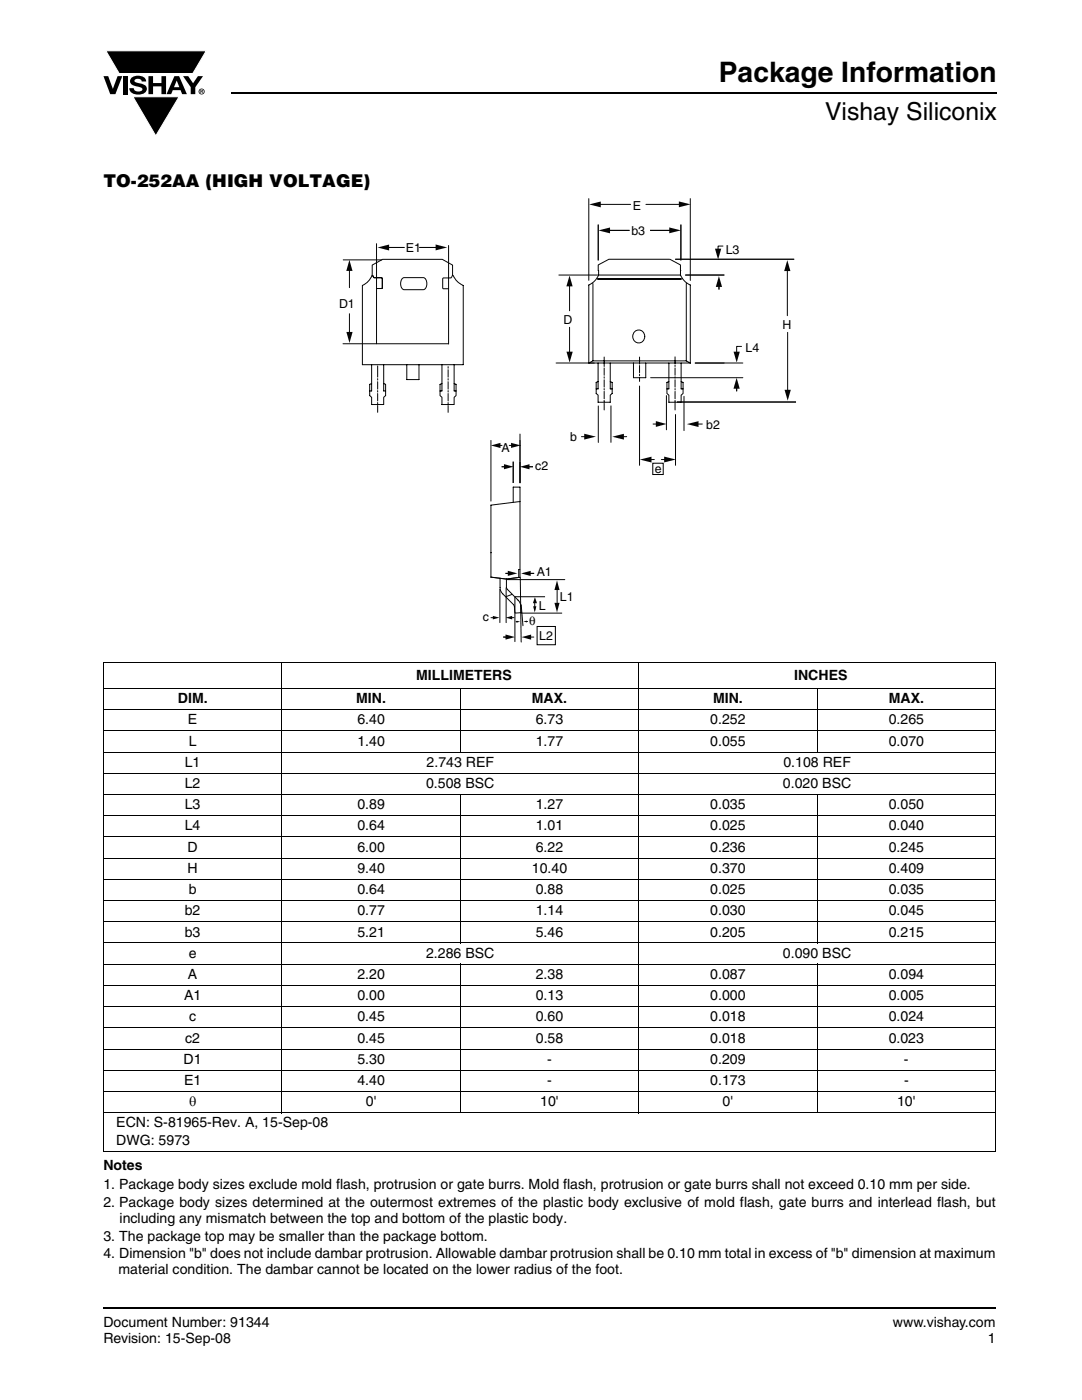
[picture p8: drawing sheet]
<svg xmlns="http://www.w3.org/2000/svg" width="216mm" height="279mm" viewBox="0 0 216 279" stroke-linecap="round" stroke-linejoin="round" font-family="sans-serif">
<path d="M20.6 261h178" fill="none" stroke="#000" stroke-width=".36"/>
<path d="M20.6 10.1h20.7v17.2h-20.7z" fill="#fff"/>
<g fill="#000">
<path d="M20.6 15.2h1l.9 2.5 1-2.5h.9l-1.4 3.6h-1zM21.1 10.1h20.1l-2.7 4.6h-14.7zM24.6 15.2h.9v3.6h-.9zM26.3 15.5a2.1 2.1 0 0 1 2.8 .3l.1 .5h-.9a.79 .79 0 0 0-.7-.6 .79 .79 0 0 0-.8 .4l.3 .3 1 .3a1.08 1.08 0 0 1 1.2 1 1.08 1.08 0 0 1-1.1 1.1 1.73 1.73 0 0 1-2.4-1.2h.9a.96 .96 0 0 0 .8 .7 .96 .96 0 0 0 .9-.5 1.31 1.31 0 0 0-1.2-.6 1.03 1.03 0 0 1-1.1-.5 1.03 1.03 0 0 1 .2-1.2zM29.6 15.2h.9v1.4h1.7v-1.4h.9v3.6h-.9v-1.6h-1.7v1.6h-.9zM26.5 19.3h9.2l-4.6 7.8zM36.5 15.2h1.1l.9 1.4 1-1.4h1l-1.5 2.2v1.4h-.9v-1.4z"/>
<path d="M35.3 16.1l-.6 1.3h1.1zM34.8 15.2h.9l1.6 3.6h-1l-.3-.8h-1.5l-.3 .8h-1z"/>
<path d="M40.1 18v.2h.2v-.1zM40 17.9l.4 .1 .1 .1-.2 .2 .2 .3-.3-.3-.1 .3h-.1zM39.8 18.3a.46 .46 0 0 0 .9 0 .46 .46 0 0 0-.9 0zM39.6 18.3a.6 .6 0 0 1 1.2 0 .6 .6 0 0 1-1.2 0z"/>
</g>
<path d="M21.1 10.1h20.1l-2.7 4.6h-14.7zM26.5 19.3h9.2l-4.6 7.8z" fill="none" stroke="#fff" stroke-width=".2"/>
<path d="M46.1 18.6h152.8" fill="none" stroke="#000" stroke-width=".36"/>
<path d="M67.6 39.5h91.2v89.3h-91.2z" fill="#fff"/>
<g fill="none" stroke="#050504" stroke-width=".2">
<path d="M117.5 39.6v16.3M137.7 39.6v16.4M118.3 56.6v15.4M119.2 55.7h16.8M119.4 44.8v7.2M119.4 54.9l-.7 1.2-1.2 .8v15.5M119.4 54.9h16.4M135.8 54v-1.1l-2.1-1.2h-12.2l-2.1 1.2v2M135.8 54.9l.8 1.2 1.1 .8v15.5M135.8 54h.1M135.8 54v.9M135.9 44.8v7.2"/>
<path d="M136.9 56.6v15.4M117.5 72.4h20.2M119.3 76.1l-.3 .2v2.2l.3 .4v1.4h2.5v-1.4l.4-.4v-2.2l-.4-.2M119.3 72.4v5.2h-.3M120.6 71.3v1.8M120.6 73.4v1.5M120.6 75.2v.3M120.6 75.8v1.5M120.6 77.5v.3M120.6 78.1v1.5M120.6 79.9v.3M121.8 72.4v5.2h.4"/>
<path d="M126.4 72.4v3h2.5v-3M127.6 71.3v1.4M127.6 73v1.4M127.6 74.7v.3M127.6 75.3v.8M133.5 76.1l-.4 .2v2.2l.4 .4v1.4h2.4v-1.4l.4-.4v-2.2l-.4-.2M133.5 72.4v5.2h-.4M134.7 71.2v1.3M134.7 72.8v.3M134.7 73.4v1.5M134.7 75.2v.3M134.7 75.8v1.5"/>
<path d="M134.7 77.5v.3M134.7 78.1v1.5M134.7 79.9v.3M135.9 72.4v5.2h.4M136.9 72h-18.6l-.8 .4M136.9 72l.8 .4M120.6 80.5v1.3M134.7 80.5v1.3"/>
</g>
<path d="M147 77.2v.9z" fill="#050504"/>
<path d="M147 77.2v.9" fill="none" stroke="#050504" stroke-width=".2"/>
<path d="M147 75.4l.6 2.2h-1.2z" fill="#050504"/>
<path d="M144.3 49.1h-1v.9M129.8 75.4h18.4" fill="none" stroke="#050504" stroke-width=".2"/>
<path d="M142.7 49.6h1.2l-.6 2.2z" fill="#050504"/>
<path d="M134.7 51.7h23.8M130.3 84.6h1" fill="none" stroke="#050504" stroke-width=".2"/>
<path d="M130.9 84l2.1 .6-2.1 .6z" fill="#050504"/>
<path d="M133 78.9v6.9M116 87.1h1" fill="none" stroke="#050504" stroke-width=".2"/>
<path d="M116.6 86.6l2.3 .5-2.3 .6z" fill="#050504"/>
<path d="M124.1 87.1h.9" fill="none" stroke="#050504" stroke-width=".2"/>
<path d="M122.2 87.2l2.3-.6v1.1z" fill="#050504"/>
<path d="M121.9 81v7.3M132 91.7h.9" fill="none" stroke="#050504" stroke-width=".2"/>
<path d="M132.5 91.1l2.3 .6-2.3 .6z" fill="#050504"/>
<path d="M129.6 91.7h1" fill="none" stroke="#050504" stroke-width=".2"/>
<path d="M127.7 91.7l2.3-.6v1.2z" fill="#050504"/>
<path d="M128.9 40.8h7.9M127.6 77v15.9M134.8 82.7v10.2" fill="none" stroke="#050504" stroke-width=".2"/>
<path d="M135.5 40.2l2.3 .6-2.3 .6z" fill="#050504"/>
<path d="M118.5 40.8h7.3" fill="none" stroke="#050504" stroke-width=".2"/>
<path d="M117.6 40.8l2.3-.6v1.2z" fill="#050504"/>
<path d="M129.7 46h5.2" fill="none" stroke="#050504" stroke-width=".2"/>
<path d="M133.5 45.4l2.4 .6-2.4 .6z" fill="#050504"/>
<path d="M120.3 46h5.3" fill="none" stroke="#050504" stroke-width=".2"/>
<path d="M119.4 46l2.3-.6v1.2z" fill="#050504"/>
<path d="M136.8 54.9h7.7M138.7 72.4h9.5M148 69.1h-1v2.4" fill="none" stroke="#050504" stroke-width=".2"/>
<path d="M146.4 70.2h1.2l-.6 2.2z" fill="#050504"/>
<path d="M138.5 84.6h1.6" fill="none" stroke="#050504" stroke-width=".2"/>
<path d="M137.1 84.6l2.3-.5v1.1z" fill="#050504"/>
<path d="M111 72.4h7.6" fill="none" stroke="#050504" stroke-width=".2"/>
<path d="M113.6 55.8v.9z" fill="#050504"/>
<path d="M113.6 55.8v6.2" fill="none" stroke="#050504" stroke-width=".2"/>
<path d="M113.6 55l.7 2.2h-1.3z" fill="#050504"/>
<path d="M113.6 65.3v6.2" fill="none" stroke="#050504" stroke-width=".2"/>
<path d="M113 70.2h1.3l-.6 2.2z" fill="#050504"/>
<path d="M111.5 54.9h7.7" fill="none" stroke="#050504" stroke-width=".2"/>
<path d="M143.5 56.9v.9z" fill="#050504"/>
<path d="M143.5 56.9v.9" fill="none" stroke="#050504" stroke-width=".2"/>
<path d="M143.5 55.1l.6 2.2h-1.3z" fill="#050504"/>
<path d="M135.1 80.2h23.7" fill="none" stroke="#050504" stroke-width=".2"/>
<path d="M157.1 52.7v1z" fill="#050504"/>
<path d="M157.1 52.7v10.3" fill="none" stroke="#050504" stroke-width=".2"/>
<path d="M157.1 51.9l.6 2.2h-1.2z" fill="#050504"/>
<path d="M157.2 66.3v12.8" fill="none" stroke="#050504" stroke-width=".2"/>
<path d="M156.5 77.8h1.3l-.6 2.2z" fill="#050504"/>
<g fill="none" stroke="#050504" stroke-width=".2">
<path d="M75.1 48.6v20M83.7 49.4h4.5M90.4 55l.8 1.1 1.2 .9v15.8h-20.1v-15.8l1.2-.9 .8-1.1v-2.1l2-1.1h11.9l2.1 1.1v2.1M74.2 76.5l-.4 .2v2.3l.4 .3v1.4h2.4v-1.4l.3-.3v-2.3l-.3-.2M74.2 72.8v5.2h-.4M75.4 73v2.3M75.4 75.6v.3M75.4 76.2v1.5M75.4 78v.2M75.4 78.5v1.5M76.6 72.8v5.2h.3M81.2 72.8v3h2.4v-3"/>
<path d="M88.2 76.5l-.4 .2v2.3l.4 .3v1.4M88.2 72.8v5.2h-.4M89.4 73.2v.3M89.4 73.8v1.5M89.4 75.6v.3M89.4 76.2v1.5M89.4 78v.2M89.4 78.5v1.5M90.6 76.5l.4 .2v2.3l-.4 .3v1.4M90.6 72.8v5.2h.4M136.5 79.1v6.8M75.4 80.3v.3"/>
<path d="M75.4 80.9v1.4M88.1 80.7h2.4M89.4 80.3v.3M89.4 80.9v1.4M119.4 81v7.3"/>
<circle cx="127.4" cy="67.1" r="1.25"/>
</g>
<path d="M130.3 92.4h2v2.3h-2z" fill="none" stroke="#000" stroke-width=".2"/>
<path d="M86.9 48.8l2.3 .6-2.3 .6z" fill="#050504"/>
<path d="M76.3 49.4h4.4" fill="none" stroke="#050504" stroke-width=".2"/>
<path d="M75.3 49.4l2.3-.6v1.2z" fill="#050504"/>
<path d="M68.4 68.6h21.1" fill="none" stroke="#050504" stroke-width=".2"/>
<path d="M69.7 52.7v.9z" fill="#050504"/>
<path d="M69.7 52.7v4.7" fill="none" stroke="#050504" stroke-width=".2"/>
<path d="M69.7 51.9l.6 2.2h-1.2z" fill="#050504"/>
<path d="M69.7 62.6v5" fill="none" stroke="#050504" stroke-width=".2"/>
<path d="M69.1 66.2h1.3l-.7 2.3z" fill="#050504"/>
<path d="M68.5 51.9h7.7M74.4 55l.2 .4h1.6l.1 .1v2l-1.1 .1M80.4 55.5l4.1-.1a1.38 1.38 0 0 1 0 2.4h-3.9a1.42 1.42 0 0 1-.2-2.3zM89.5 49v19.7M90.2 55l-.2 .5h-1.5l-.2 .1v1.9l1.1 .1M101.6 88.9h1.1M103.8 86.6v5.4M99.8 115.4v2.2l.3 .6 2.5 2.6 .1 1.6 1.3-.1a3.3 3.3 0 0 0-.4-2.3l-2.5-2.6-.1-1.8M103.8 113.7v1.5l-2.8 .4-3-.4M103.8 100.1v-2.9h-1.4v3.1" fill="none" stroke="#050504" stroke-width=".2"/>
<path d="M102 88.4l1.9 .5-1.9 .5z" fill="#050504"/>
<path d="M99.5 88.9h.7" fill="none" stroke="#050504" stroke-width=".2"/>
<path d="M98 88.9l1.9-.5v1z" fill="#050504"/>
<path d="M98 87.9v12.1M103.8 87.9v8.5" fill="none" stroke="#050504" stroke-width=".2"/>
<path d="M105.3 93.1h1z" fill="#050504"/>
<path d="M105.3 93.1h1" fill="none" stroke="#050504" stroke-width=".2"/>
<g fill="#050504">
<path d="M103.7 93.2l2-.6v1.1z"/>
<path d="M100.1 93.1h.8z"/>
</g>
<path d="M100.1 93.1h.8" fill="none" stroke="#050504" stroke-width=".2"/>
<path d="M100.6 92.6l1.9 .5-1.9 .6z" fill="#050504"/>
<path d="M102.4 92.1v4.3M103.8 92.1v4.3M106.7 120.3v1.4" fill="none" stroke="#050504" stroke-width=".2"/>
<g fill="#050504">
<path d="M106.4 121h.6l-.3 1.2z"/>
<path d="M106.7 119.2l.5 1.2h-.9z"/>
</g>
<path d="M98 110.3h.1M101.2 115.7h11.5M103.5 113.7h.3v-13.6l-5.8 .7v14.4l3 .4 2.5-.4v-1.5M104 122.4h8.1M105.6 127.1h.9" fill="none" stroke="#050504" stroke-width=".2"/>
<g fill="#050504">
<path d="M104.1 127.1l1.9-.5v1.1z"/>
<path d="M100.4 127.1h.8z"/>
</g>
<path d="M100.4 127.1h.8" fill="none" stroke="#050504" stroke-width=".2"/>
<path d="M100.9 126.6l1.9 .5-1.9 .5z" fill="#050504"/>
<path d="M102.7 119.2v8.8M103.8 115.2l.2 12.9M102 123.3h.6" fill="none" stroke="#050504" stroke-width=".2"/>
<g fill="#050504">
<path d="M100.9 123.3l1.3-.4v.7z"/>
<path d="M102.9 124.1h.3z"/>
</g>
<path d="M102.9 124.1h.3" fill="none" stroke="#050504" stroke-width=".2"/>
<path d="M103.1 123.9l.7 .2-.7 .2z" fill="#050504"/>
<path d="M99.7 117.6v6.7M101 117.3v7M102.2 118.6l-1.3 .5" fill="none" stroke="#050504" stroke-width=".2"/>
<path d="M102.7 119.1h6.1M107.2 125h3.6v3.7h-3.6z" fill="none" stroke="#000" stroke-width=".2"/>
<path d="M105.5 114.4h1.1z" fill="#050504"/>
<path d="M105.5 114.4h1.1" fill="none" stroke="#050504" stroke-width=".2"/>
<g fill="#050504">
<path d="M104 114.4l1.9-.5v1.1z"/>
<path d="M100.9 114.4h.8z"/>
</g>
<path d="M100.9 114.4h.8" fill="none" stroke="#050504" stroke-width=".2"/>
<path d="M101.3 113.9l1.9 .5-1.9 .5z" fill="#050504"/>
<path d="M111.2 116.9v4.4" fill="none" stroke="#050504" stroke-width=".2"/>
<g fill="#050504">
<path d="M110.6 120.3h1.1l-.6 1.9z"/>
<path d="M111.1 115.8l.6 2h-1.1z"/>
</g>
<path d="M104 120.7l.3 4.2" fill="none" stroke="#050504" stroke-width=".2"/>
<path d="M105 124h.3z" fill="#050504"/>
<path d="M105 124h.3" fill="none" stroke="#050504" stroke-width=".2"/>
<path d="M104.4 124l.7-.1v.3z" fill="#050504"/>
<path d="M98 123.3h.6" fill="none" stroke="#050504" stroke-width=".2"/>
<path d="M98.3 122.9l1.4 .4-1.4 .3z" fill="#050504"/>
<g fill="none" stroke="#000" stroke-width=".2">
<path d="M20.6 132.2h178.1M20.6 137.4h178.1M20.6 132.3v97.4M56.2 132.1v90M91.8 137.3v12.9M127.4 132.1v90M163 137.3v12.9M198.6 132.3v97.4M20.6 141.6h178.1M20.6 145.9h178.1M20.6 150.1h178.1M20.6 154.3h178.1"/>
<path d="M20.6 158.6h178.1M91.8 158.5v29.8M163 158.5v29.8M20.6 162.8h178.1M20.6 167h178.1M20.6 171.3h178.1M20.6 175.5h178.1M20.6 179.7h178.1M20.6 184h178.1M20.6 188.2h178.1M20.6 192.4h178.1M20.6 196.7h178.1"/>
<path d="M91.8 192.3v29.8M163 192.3v29.8M20.6 200.9h178.1M20.6 205.1h178.1M20.6 209.4h178.1M20.6 213.6h178.1M20.6 217.8h178.1M20.6 222.1h178.1M20.6 229.8h178.1"/>
</g>
<text font-size="5.6" x="143.4" y="16.4">Package Information</text>
<text font-size="4.9" x="164.6" y="24">Vishay Siliconix</text>
<text font-size="3.5" x="20.6" y="37.3">TO-252AA (HIGH VOLTAGE)</text>
<g font-size="2.8">
<text x="83" y="135.7">MILLIMETERS</text>
<text x="158.5" y="135.7">INCHES</text>
<text x="35.5" y="140.3">DIM.</text>
<text x="71.1" y="140.3">MIN.</text>
<text x="106.1" y="140.3">MAX.</text>
<text x="142.3" y="140.3">MIN.</text>
<text x="177.3" y="140.3">MAX.</text>
<text x="37.5" y="144.6">E</text>
<text x="37.7" y="148.8">L</text>
<text x="71.3" y="144.6">6.40</text>
<text x="71.3" y="148.8">1.40</text>
<text x="106.9" y="144.6">6.73</text>
<text x="106.9" y="148.8">1.77</text>
<text x="141.7" y="148.8">0.055</text>
<text x="141.7" y="144.6">0.252</text>
<text x="177.3" y="148.8">0.070</text>
<text x="177.3" y="144.6">0.265</text>
<text x="36.9" y="153">L1</text>
<text x="85.1" y="153">2.743 REF</text>
<text x="156.3" y="153">0.108 REF</text>
<text x="36.9" y="157.3">L2</text>
<text x="36.9" y="161.5">L3</text>
<text x="71.3" y="161.5">0.89</text>
<text x="85" y="157.3">0.508 BSC</text>
<text x="106.9" y="161.5">1.27</text>
<text x="141.7" y="161.5">0.035</text>
<text x="156.2" y="157.3">0.020 BSC</text>
<text x="177.3" y="161.5">0.050</text>
<text x="36.9" y="165.7">L4</text>
<text x="71.3" y="165.7">0.64</text>
<text x="106.9" y="165.7">1.01</text>
<text x="141.7" y="165.7">0.025</text>
<text x="177.3" y="165.7">0.040</text>
<text x="37.4" y="170">D</text>
<text x="71.3" y="170">6.00</text>
<text x="106.9" y="170">6.22</text>
<text x="141.7" y="170">0.236</text>
<text x="177.3" y="170">0.245</text>
<text x="37.4" y="174.2">H</text>
<text x="37.7" y="178.4">b</text>
<text x="71.3" y="174.2">9.40</text>
<text x="71.3" y="178.4">0.64</text>
<text x="106.1" y="174.2">10.40</text>
<text x="106.9" y="178.4">0.88</text>
<text x="141.7" y="178.4">0.025</text>
<text x="141.7" y="174.2">0.370</text>
<text x="177.3" y="174.2">0.409</text>
<text x="177.3" y="178.4">0.035</text>
<text x="36.9" y="182.7">b2</text>
<text x="71.3" y="182.7">0.77</text>
<text x="106.9" y="182.7">1.14</text>
<text x="141.7" y="182.7">0.030</text>
<text x="177.3" y="182.7">0.045</text>
<text x="36.9" y="186.9">b3</text>
<text x="37.7" y="191.1">e</text>
<text x="71.3" y="186.9">5.21</text>
<text x="85" y="191.1">2.286 BSC</text>
<text x="106.9" y="186.9">5.46</text>
<text x="141.7" y="186.9">0.205</text>
<text x="156.2" y="191.1">0.090 BSC</text>
<text x="177.3" y="186.9">0.215</text>
<text x="37.5" y="195.4">A</text>
<text x="71.3" y="195.4">2.20</text>
<text x="106.9" y="195.4">2.38</text>
<text x="141.7" y="195.4">0.087</text>
<text x="177.3" y="195.4">0.094</text>
<text x="36.7" y="199.6">A1</text>
<text x="37.7" y="203.8">c</text>
<text x="71.3" y="199.6">0.00</text>
<text x="71.3" y="203.8">0.45</text>
<text x="106.9" y="199.6">0.13</text>
<text x="106.9" y="203.8">0.60</text>
<text x="141.7" y="199.6">0.000</text>
<text x="141.7" y="203.8">0.018</text>
<text x="177.3" y="203.8">0.024</text>
<text x="177.3" y="199.6">0.005</text>
<text x="37" y="208.1">c2</text>
<text x="71.3" y="208.1">0.45</text>
<text x="106.9" y="208.1">0.58</text>
<text x="141.7" y="208.1">0.018</text>
<text x="177.3" y="208.1">0.023</text>
<text x="36.6" y="212.3">D1</text>
<text x="71.3" y="212.3">5.30</text>
<text x="109.2" y="212.3">-</text>
<text x="141.7" y="212.3">0.209</text>
<text x="180.4" y="212.3">-</text>
<text x="36.7" y="216.5">E1</text>
<text x="37.7" y="220.8">θ</text>
<text x="71.3" y="216.5">4.40</text>
<text x="73" y="220.8">0'</text>
<text x="107.8" y="220.8">10'</text>
<text x="109.2" y="216.5">-</text>
<text x="141.7" y="216.5">0.173</text>
<text x="144.2" y="220.8">0'</text>
<text x="179" y="220.8">10'</text>
<text x="180.4" y="216.5">-</text>
<text x="23.2" y="225">ECN: S-81965-Rev. A, 15-Sep-08</text>
<text x="20.6" y="233.5">Notes</text>
<text x="23.2" y="228.5">DWG: 5973</text>
<text x="20.6" y="237.3">1. Package body sizes exclude mold flash, protrusion or gate burrs. Mold flash, protrusion or gate burrs shall not exceed 0.10 mm per side.</text>
<text x="20.6" y="240.9">2. Package body sizes determined at the outermost extremes of the plastic body exclusive of mold flash, gate burrs and interlead flash, but</text>
<text x="23.9" y="244.1">including any mismatch between the top and bottom of the plastic body.</text>
<text x="20.6" y="247.6">3. The package top may be smaller than the package bottom.</text>
<text x="20.6" y="251.1">4. Dimension &quot;b&quot; does not include dambar protrusion. Allowable dambar protrusion shall be 0.10 mm total in excess of &quot;b&quot; dimension at maximum</text>
<text x="23.6" y="254.3">material condition. The dambar cannot be located on the lower radius of the foot.</text>
<text x="20.6" y="264.9">Document Number: 91344</text>
<text x="20.6" y="268.1">Revision: 15-Sep-08</text>
<text x="178.2" y="264.9">www.vishay.com</text>
<text x="197.1" y="268.1">1</text>
</g>
<g font-size="2.5">
<text x="126.3" y="41.9">E</text>
<text x="126" y="46.9">b3</text>
<text x="81" y="50.3">E1</text>
<text x="144.8" y="50.7">L3</text>
<text x="67.7" y="61.4">D1</text>
<text x="112.4" y="64.7">D</text>
<text x="156.1" y="65.6">H</text>
<text x="148.8" y="70.3">L4</text>
<text x="113.7" y="88">b</text>
<text x="140.9" y="85.6">b2</text>
<text x="100.1" y="90.2">A</text>
<text x="106.8" y="93.8">c2</text>
<text x="130.7" y="94.4">e</text>
<text x="107.1" y="115">A1</text>
<text x="111.7" y="120">L1</text>
<text x="96.3" y="123.9">c</text>
<text x="107.5" y="121.6">L</text>
<text x="107.6" y="127.7">L2</text>
</g>
<text font-size="2.5" fill="#050504" x="105.6" y="124.7">θ</text>
</svg>
